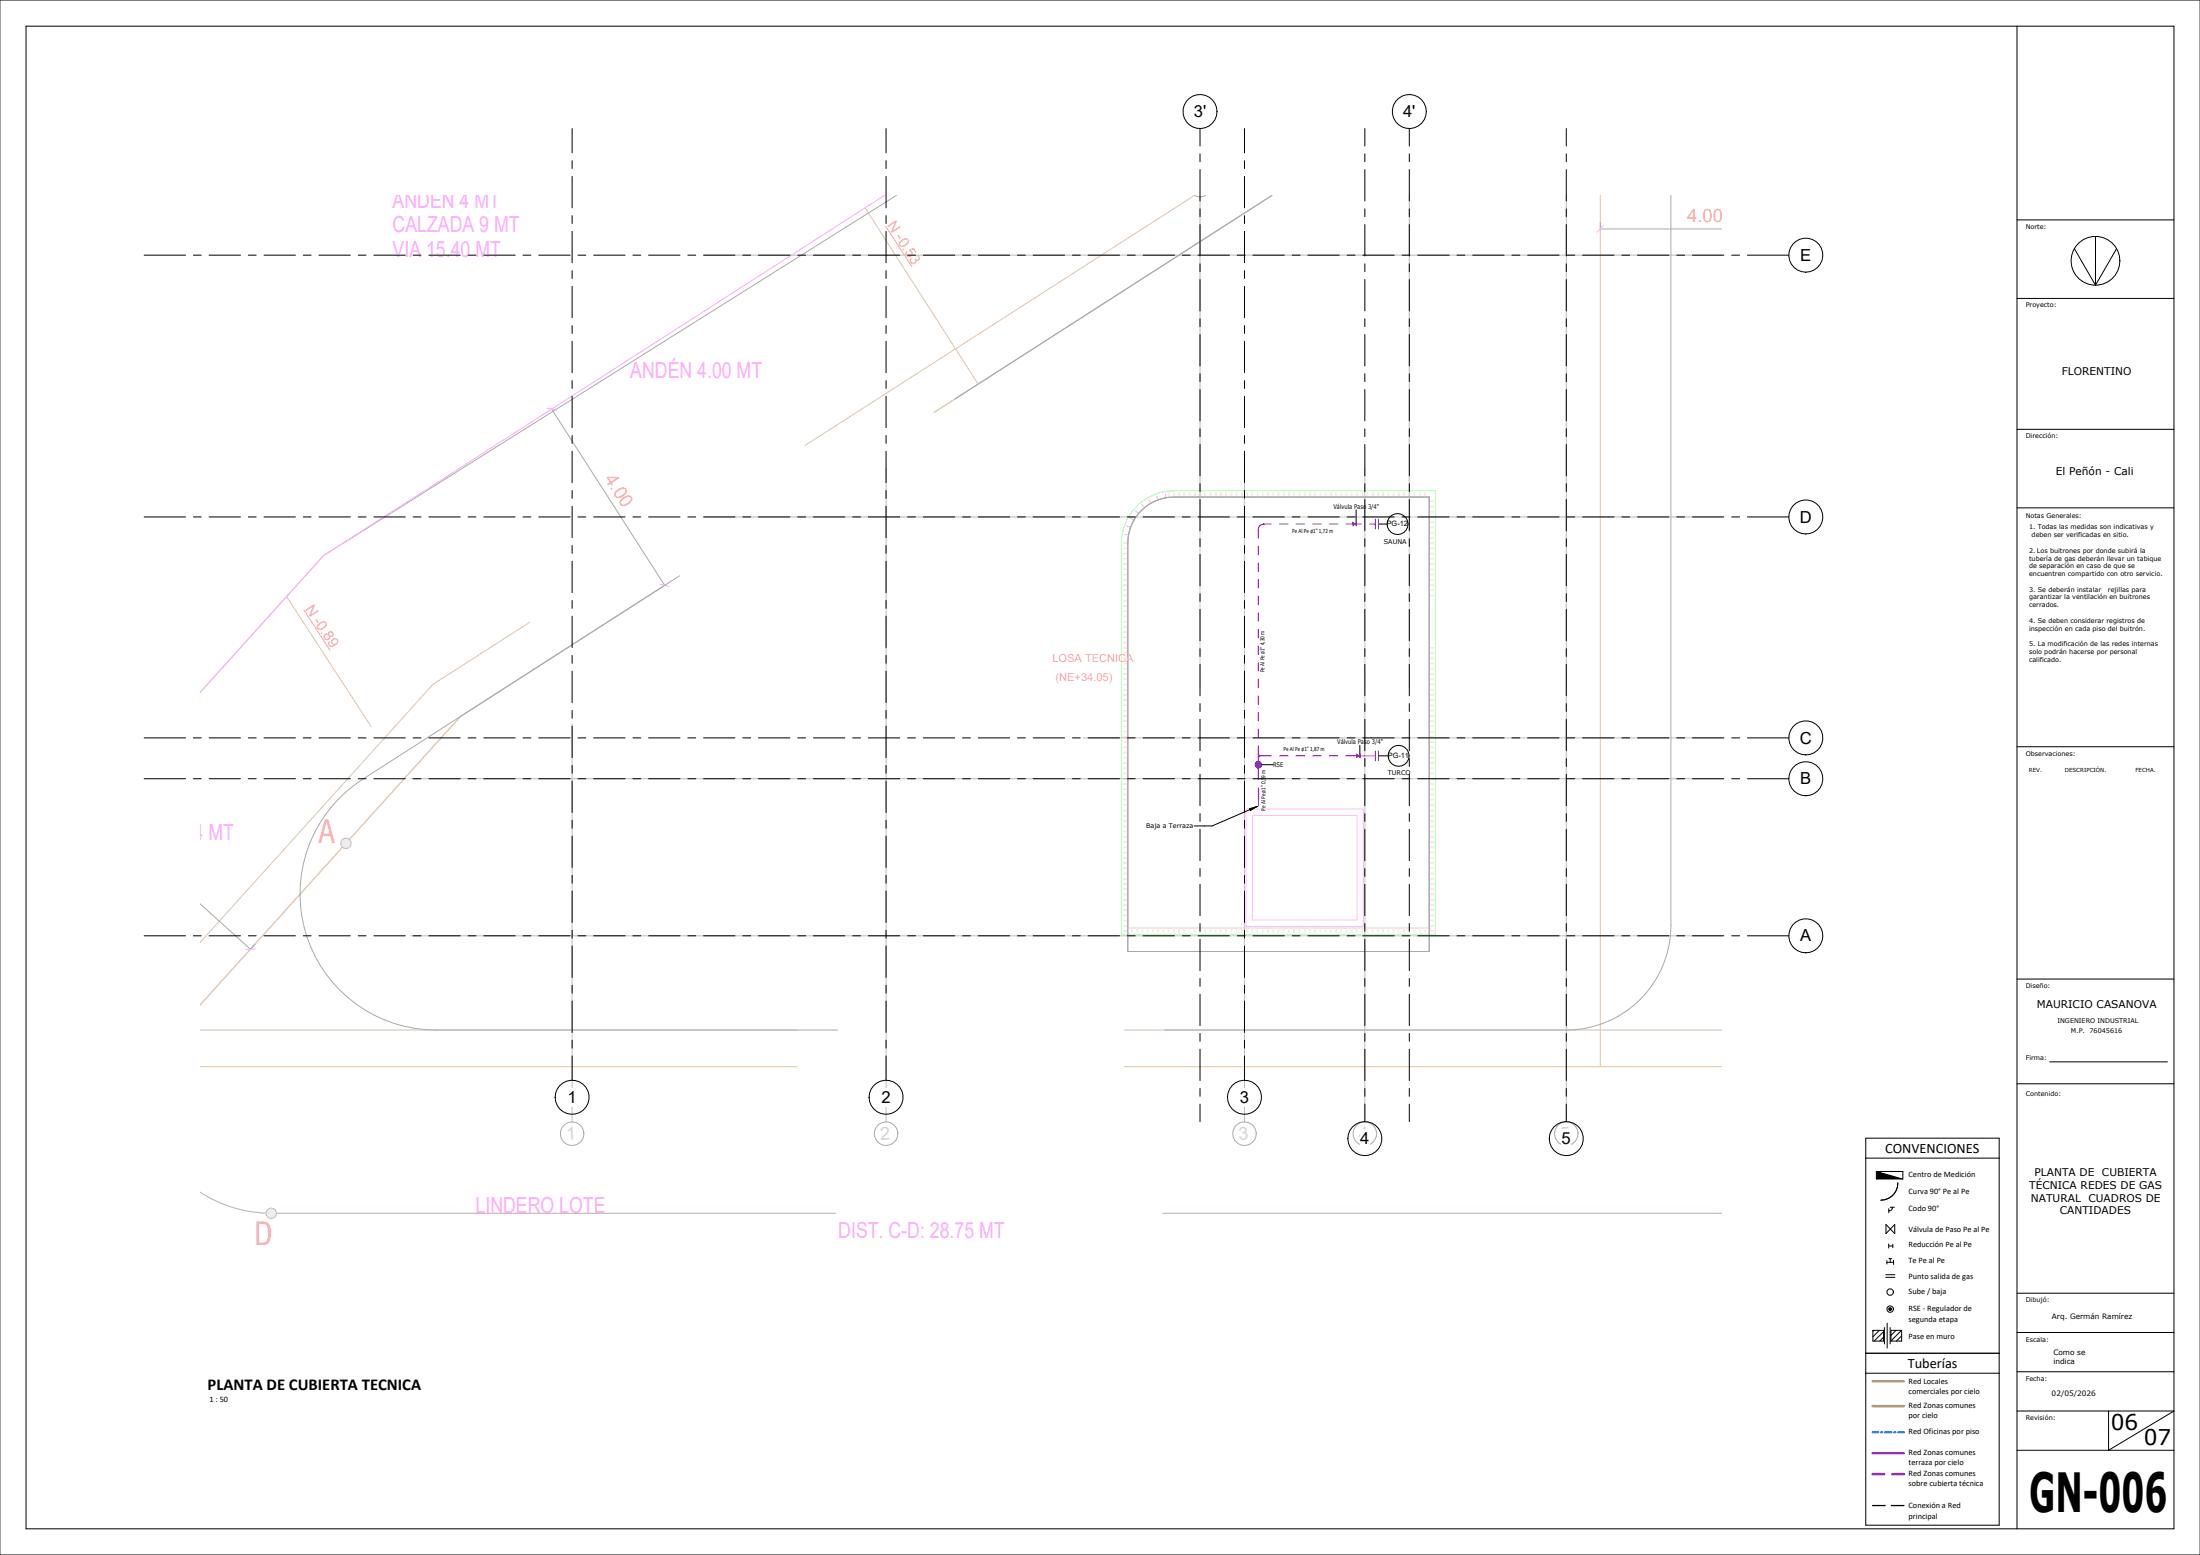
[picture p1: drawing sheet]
<svg xmlns="http://www.w3.org/2000/svg" width="841mm" height="594mm" viewBox="0 0 841 594" stroke-linecap="round" stroke-linejoin="round" font-family="sans-serif">
<path d="M717.3 447.6l10 2.8h-10z" fill="#000"/>
<path d="M715.9 508.2v4.1h4.1v-4.1zM722.9 508.2v4.1h4v-4.1z" fill="#fff"/>
<circle cx="722.5" cy="500.1" r=".75" fill="#000"/>
<g fill="none" stroke="#000" stroke-width=".38">
<path d="M713.2 434.8h51v147.9h-51zM713.2 442.4h51M717.3 447.6l10 2.8h-10zM717.3 447.6h10.1v2.9M725.5 451.9a6.5 6.5 0 0 1-6.5 6.6M721 467.8l3.3 3.5v-3.5l-3.3 3.5zM722 475.2v1.6M722 476h1.6M722 461.7v1.6M722.6 461.2h1.6M723.4 461.2a1.08 1.08 0 0 1-1.4 1.3M723.6 475.4v1.3"/>
<path d="M720.9 487h3.5M720.9 488h3.5M721.3 482.3h2.5M721.3 481.6v1.3M722.1 480.8h1M722.6 480.8v1.5M723.8 481.5v1.6M713.2 517h51M715.9 508.2h4.1v4.1h-4.1zM716.3 508.2l-.4 .4M718.4 508.2l-2.5 2.5M720 508.7l-3.6 3.6"/>
<path d="M720 510.9l-1.4 1.4M720.3 507.2v6.2M721.4 505.5v9.5M722.5 507.2v6.2M722.9 508.2h4v4.1h-4zM724.8 508.2l-1.9 2M726.9 508.2l-4 4.1M726.9 510.3l-2 2M713.2 524.6h51"/>
<circle cx="722.5" cy="493.6" r="1.25"/>
<circle cx="722.5" cy="500.1" r="1.25"/>
</g>
<path d="M715.8 575.2h4.8M723 575.2h4.8" fill="none" stroke="#000" stroke-width=".5"/>
<path d="M715.8 527.7h12" fill="none" stroke="#fcd003" stroke-width=".9"/>
<path d="M715.8 537.2h12" fill="none" stroke="#ff8600" stroke-width=".9"/>
<path d="M715.8 547.2h2.2M719 547.2h.6M720.6 547.2h2.5M724.1 547.2h.5M725.6 547.2h2.2" fill="none" stroke="#0078f0" stroke-width=".8"/>
<path d="M715.8 555.2h12" fill="none" stroke="#e6009b" stroke-width=".9"/>
<path d="M715.8 563.2h4.4M723.4 563.2h4.4" fill="none" stroke="#a020ff" stroke-width="1"/>
<path d="M436.3 195a17.6 17.6 0 0 0-5.2 12.5v156h115.2v-173.6h-97.6a17.6 17.6 0 0 0-12.4 5.1zM479.8 292.2a1.22 1.22 0 0 1 2.4 0 1.22 1.22 0 0 1-2.4 0zM480.5 292.9l.2 .1zM480.1 292.2l.1 .3zM481.9 291.9v.4zM480.2 291.8l-.1 .1zM481.4 291.3l.3 .2z" fill="#fff"/>
<g fill="#e2e2ff">
<circle cx="132.2" cy="322.2" r="2"/>
<circle cx="103.7" cy="463.5" r="2"/>
</g>
<g fill="#a020ff">
<path d="M481 291.6l.5 .7-.5 .2a.46 .46 0 0 0 .4-.4 .46 .46 0 0 0-.4-.5z"/>
<path d="M480.7 291.7h.3a.47 .47 0 0 0-.3 .5 .47 .47 0 0 0 .3 .4l-.4-.3z"/>
<path d="M481 291.5a.66 .66 0 0 1 .5 .6 .66 .66 0 0 1-.5 .7l.4-.2 .2-.7z"/>
<path d="M480.7 291.6l.3-.1-.4 .8 .4 .5-.6-.5z"/>
<path d="M480.6 291.4l.4-.1-.5 .6-.1 .4 .6 .7a.82 .82 0 0 1-.7-.6 .82 .82 0 0 1 .3-1z"/>
<path d="M481 291.3a.89 .89 0 0 1 .9 .8 .89 .89 0 0 1-.9 .9 .88 .88 0 0 0 .9-.9 .88 .88 0 0 0-.9-.8z"/>
<path d="M480.4 291.6l.6-.3a.9 .9 0 0 0-.8 .8 .9 .9 0 0 0 .8 .9 .88 .88 0 0 1-.8-.5 .88 .88 0 0 1 .2-.9z"/>
<path d="M481 291a1.12 1.12 0 0 1 1.2 1.1 1.12 1.12 0 0 1-1.2 1.1 1 1 0 0 0 1-1 1 1 0 0 0-1-1z"/>
<path d="M480.1 291.4a1.18 1.18 0 0 0-.1 1.3 1.18 1.18 0 0 0 1 .6v-.2a.94 .94 0 0 1-.9-1 .94 .94 0 0 1 .9-.9v-.2z"/>
<path d="M481 290.9l.2 .1z"/>
<path d="M480.9 290.9l.1 .1z"/>
<path d="M480.8 290.9h.2z"/>
<path d="M481 293.3l.2 .1z"/>
<path d="M480.9 293.3l.1 .1z"/>
<path d="M480.8 291.8h.4l.2 .3-.1 .4h-.5z"/>
<path d="M481.6 291.9v.5l-.6 .6a.78 .78 0 0 0 .8-1.1zM481 291.3l.8 .6z"/>
<path d="M481 293.1l.5-.2zM481.9 291.9l-.1 .7-.6 .4 .6-.3zM481.7 291.5l.1 .2zM481.3 291.3l.2 .1zM481.2 291.2l.3 .2zM481.5 291.4l.4 .7z"/>
<path d="M480.6 292.9l.2 .1zM480.7 293h.2zM480.6 291.4l.4-.2zM480.3 291.6l-.1 .9 .1-.8 .4-.4zM480.2 292.6l.1 .2zM480.2 292.3l.4 .6z"/>
<path d="M481 293.3l.5-.1zM481.6 293.2l.3-.3zM482.1 292.5l-.1 .4zM482.2 292.1v.2zM482 291.6l.2 .2zM481.5 291.1l.5 .3zM481.2 291l.2 .1z"/>
<path d="M480.7 293.2l.2 .1zM480.1 292.9l.4 .3zM479.9 292.5l.1 .2zM479.9 292v.3zM480.1 291.4l-.2 .4zM480.2 291.3l.3-.2zM480.6 291h.4z"/>
<path d="M480.9 292.5h.3zM480.7 292.2l.1 .3zM481.4 292.2l-.1 .3zM480.8 291.9l-.1 .2zM481.3 291.8l.1 .3zM480.9 291.8h.3z"/>
</g>
<g fill="none" stroke="#bfb" stroke-width=".38">
<path d="M433.3 199.2l-.6 1.2M434.5 197.2l-.9 1.2M437.9 193.6l-3 3.1M439.7 192.4l-1.2 .8M441.6 191.4l-1.2 .6M443.7 190.7l-1.3 .4M445.9 190.1l-1.4 .3M448.7 189.9l-2.1 .1M431.3 205.3l-.2 2.2M431.7 203.2l-.3 1.5M432.3 201.2l-.4 1.2M431.1 356.9h115.2"/>
<path d="M431.1 354.5h115.2"/>
</g>
<path d="M476.3 309.1h44.8v44.8h-44.8zM478.7 311.5h40v40h-40z" fill="none" stroke="#fbf" stroke-width=".38"/>
<g fill="none" stroke="#ffe7e7" stroke-width=".38">
<path d="M432.6 354.5h.2v1.6h-.2zM434.6 354.5h.2v1.6h-.2zM436.6 354.5h.2v1.6h-.2zM438.6 354.5h.2v1.6h-.2zM440.6 354.5h.2v1.6h-.2zM442.6 354.5h.2v1.6h-.2zM444.6 354.5h.2v1.6h-.2zM446.6 354.5h.2v1.6h-.2zM448.6 354.5h.2v1.6h-.2zM450.6 354.5h.2v1.6h-.2zM452.6 354.5h.2v1.6h-.2zM454.6 354.5h.2v1.6h-.2z"/>
<path d="M456.6 354.5h.2v1.6h-.2zM458.6 354.5h.2v1.6h-.2zM460.6 354.5h.2v1.6h-.2zM462.6 354.5h.2v1.6h-.2zM464.6 354.5h.2v1.6h-.2zM466.6 354.5h.2v1.6h-.2zM468.6 354.5h.2v1.6h-.2zM470.6 354.5h.2v1.6h-.2zM472.6 354.5h.2v1.6h-.2zM474.6 354.5h.2v1.6h-.2zM476.6 354.5h.2v1.6h-.2zM478.6 354.5h.2v1.6h-.2z"/>
<path d="M480.6 354.5h.2v1.6h-.2zM482.6 354.5h.2v1.6h-.2zM484.6 354.5h.2v1.6h-.2zM486.6 354.5h.2v1.6h-.2zM488.6 354.5h.2v1.6h-.2zM490.6 354.5h.2v1.6h-.2zM492.6 354.5h.2v1.6h-.2zM494.6 354.5h.2v1.6h-.2zM496.6 354.5h.2v1.6h-.2zM498.6 354.5h.2v1.6h-.2zM500.6 354.5h.2v1.6h-.2zM502.6 354.5h.2v1.6h-.2z"/>
<path d="M504.6 354.5h.2v1.6h-.2zM506.6 354.5h.2v1.6h-.2zM508.6 354.5h.2v1.6h-.2zM510.6 354.5h.2v1.6h-.2zM512.6 354.5h.2v1.6h-.2zM514.6 354.5h.2v1.6h-.2zM516.6 354.5h.2v1.6h-.2zM518.6 354.5h.2v1.6h-.2zM520.6 354.5h.2v1.6h-.2zM522.6 354.5h.2v1.6h-.2zM524.6 354.5h.2v1.6h-.2zM526.6 354.5h.2v1.6h-.2z"/>
<path d="M528.6 354.5h.2v1.6h-.2zM530.6 354.5h.2v1.6h-.2zM532.6 354.5h.2v1.6h-.2zM534.6 354.5h.2v1.6h-.2zM536.6 354.5h.2v1.6h-.2zM538.6 354.5h.2v1.6h-.2zM540.6 354.5h.2v1.6h-.2zM542.6 354.5h.2v1.6h-.2zM544.6 354.5h.2v1.6h-.2z"/>
</g>
<path d="M434.3 197.5h112M458.7 189.9v72.9M475.7 189.9v173.6M521.7 189.9v173.6M538.7 189.9v72.9M431.1 297.5h115.2M431.1 281.9h115.2M431.1 357.5h115.2" fill="none" stroke="#cfc4c4" stroke-width=".38"/>
<g fill="none" stroke="#afa" stroke-width=".38">
<path d="M433.6 198.4l-.3 .8M434.9 196.7l-.4 .5M438.5 193.2l-.6 .4M440.4 192l-.7 .4M442.4 191.1l-.8 .3M444.5 190.4l-.8 .3M446.6 190l-.7 .1M448.7 189.9h97.6v164.6M431.1 207.5v147M431.4 204.7l-.1 .6M431.9 202.4l-.2 .8M432.7 200.4l-.4 .8"/>
<path d="M431.1 356.9h-2.4v-149.4a20 20 0 0 1 20-20h100v169.4h-2.4"/>
</g>
<g fill="none" stroke="#faf" stroke-width=".38">
<path d="M338.1 74.7l-214.4 137.5-47.2 52.4M613 86.2l-2.5 2.5M209.1 155.9l3.5 .8M432.1 197.9l1.4 .8M434 195.2l1.2 1M436.4 192.8l1 1.2M439.1 190.9l.8 1.4M442.2 189.5l.5 1.5M445.4 188.6l.3 1.6M429.8 204.2l1.6 .2M430.7 200.9l1.5 .6M252.4 223.3l3.4 .7"/>
<path d="M97.5 362.6l-3.6 .1"/>
</g>
<path d="M486.2 74.7l-129.1 82.8M251.9 225.1l-76 48.7-42.3 46.9M130.9 323.7l-54.4 60.3M76.5 455.4a49 49 0 0 0 25.2 8M105.7 463.5h213.8M444.5 463.5h213.7" fill="none" stroke="#c3aaaa" stroke-width=".38"/>
<path d="M330.7 79.4l43.2 67.3M456.6 74.7l-148.9 95.5M486.2 74.7l-129.1 82.8M611.7 74.7v332.8M109.6 227.9l32.3 49.7M202.5 237.7l-37 23.8-89 98.6M251.9 225.1l-76 48.7-42.3 46.9M130.9 323.7l-54.4 60.3M76.5 393.5h228.3M429.9 393.5h228.3M76.5 407.5h228.3M429.9 407.5h228.3" fill="none" stroke="#e1c5aa" stroke-width=".38"/>
<g fill="none" stroke="#aaa" stroke-width=".38">
<path d="M342.6 74.7l-218.9 137.5-47.2 52.4M456.7 74.7a4.3 4.3 0 0 0 4.1 0M486.2 74.7l-121.2 77.7M638.7 74.7v278.8a40 40 0 0 1-40 40h-153.5M611.7 85v2.6M611.7 87.5h46.5M210.4 156.6l-1.6 1M210.9 156.3l43.2 67.3M436.3 195a17.6 17.6 0 0 1 12.4-5.1h97.6v173.6h-115.2v-156a17.6 17.6 0 0 1 5.2-12.5zM259.8 220l-121.2 77.7a52 52 0 0 0-21.8 58.4 52 52 0 0 0 49.9 37.4h153.5M253.7 223.9l-1.7 1.1M76.5 345.3l19.2 17.3"/>
<path d="M97.4 360.8l-1.3 1.5"/>
<circle cx="218.7" cy="433.1" r="4.5"/>
<circle cx="338.7" cy="433.1" r="4.5"/>
<circle cx="475.7" cy="433.1" r="4.5"/>
<circle cx="521.7" cy="433.1" r="4.5"/>
<circle cx="598.7" cy="433.1" r="4.5"/>
</g>
<g fill="none" stroke="#aaf" stroke-width=".38">
<circle cx="132.2" cy="322.2" r="2"/>
<circle cx="103.7" cy="463.5" r="2"/>
</g>
<g fill="none" stroke="#ffe2e2" stroke-width=".38">
<path d="M446.6 188.3h.2v1.6h-.2zM448.6 188.3h.2v1.6h-.2zM450.6 188.3h.2v1.6h-.2zM452.6 188.3h.2v1.6h-.2zM454.6 188.3h.2v1.6h-.2zM456.6 188.3h.2v1.6h-.2zM458.6 188.3h.2v1.6h-.2zM460.6 188.3h.2v1.6h-.2zM462.6 188.3h.2v1.6h-.2zM464.6 188.3h.2v1.6h-.2zM466.6 188.3h.2v1.6h-.2zM468.6 188.3h.2v1.6h-.2z"/>
<path d="M470.6 188.3h.2v1.6h-.2zM472.6 188.3h.2v1.6h-.2zM474.6 188.3h.2v1.6h-.2zM476.6 188.3h.2v1.6h-.2zM478.6 188.3h.2v1.6h-.2zM480.6 188.3h.2v1.6h-.2zM482.6 188.3h.2v1.6h-.2zM484.6 188.3h.2v1.6h-.2zM486.6 188.3h.2v1.6h-.2zM488.6 188.3h.2v1.6h-.2zM490.6 188.3h.2v1.6h-.2zM492.6 188.3h.2v1.6h-.2z"/>
<path d="M494.6 188.3h.2v1.6h-.2zM496.6 188.3h.2v1.6h-.2zM498.6 188.3h.2v1.6h-.2zM500.6 188.3h.2v1.6h-.2zM502.6 188.3h.2v1.6h-.2zM504.6 188.3h.2v1.6h-.2zM506.6 188.3h.2v1.6h-.2zM508.6 188.3h.2v1.6h-.2zM510.6 188.3h.2v1.6h-.2zM512.6 188.3h.2v1.6h-.2zM514.6 188.3h.2v1.6h-.2zM516.6 188.3h.2v1.6h-.2z"/>
<path d="M518.6 188.3h.2v1.6h-.2zM520.6 188.3h.2v1.6h-.2zM522.6 188.3h.2v1.6h-.2zM524.6 188.3h.2v1.6h-.2zM526.6 188.3h.2v1.6h-.2zM528.6 188.3h.2v1.6h-.2zM530.6 188.3h.2v1.6h-.2zM532.6 188.3h.2v1.6h-.2zM534.6 188.3h.2v1.6h-.2zM536.6 188.3h.2v1.6h-.2zM538.6 188.3h.2v1.6h-.2zM540.6 188.3h.2v1.6h-.2z"/>
<path d="M542.6 188.3h.2v1.6h-.2zM544.6 188.3h.2v1.6h-.2zM546.3 191.4h1.6v.2h-1.6zM546.3 193.4h1.6v.2h-1.6zM546.3 195.4h1.6v.2h-1.6zM546.3 197.4h1.6v.2h-1.6zM546.3 199.4h1.6v.2h-1.6zM429.5 207.4h1.6v.2h-1.6zM429.5 209.4h1.6v.2h-1.6zM429.5 211.4h1.6v.2h-1.6zM429.5 213.4h1.6v.2h-1.6zM429.5 215.4h1.6v.2h-1.6z"/>
<path d="M429.5 217.4h1.6v.2h-1.6zM429.5 219.4h1.6v.2h-1.6zM546.3 207.4h1.6v.2h-1.6zM546.3 209.4h1.6v.2h-1.6zM546.3 211.4h1.6v.2h-1.6zM546.3 213.4h1.6v.2h-1.6zM546.3 215.4h1.6v.2h-1.6zM546.3 217.4h1.6v.2h-1.6zM546.3 219.4h1.6v.2h-1.6zM546.3 201.4h1.6v.2h-1.6zM546.3 203.4h1.6v.2h-1.6zM546.3 205.4h1.6v.2h-1.6z"/>
<path d="M429.5 227.4h1.6v.2h-1.6zM429.5 229.4h1.6v.2h-1.6zM429.5 231.4h1.6v.2h-1.6zM429.5 233.4h1.6v.2h-1.6zM429.5 235.4h1.6v.2h-1.6zM429.5 237.4h1.6v.2h-1.6zM429.5 239.4h1.6v.2h-1.6zM429.5 221.4h1.6v.2h-1.6zM429.5 223.4h1.6v.2h-1.6zM429.5 225.4h1.6v.2h-1.6zM546.3 221.4h1.6v.2h-1.6zM546.3 223.4h1.6v.2h-1.6z"/>
<path d="M546.3 225.4h1.6v.2h-1.6zM546.3 227.4h1.6v.2h-1.6zM429.5 247.4h1.6v.2h-1.6zM429.5 249.4h1.6v.2h-1.6zM429.5 251.4h1.6v.2h-1.6zM429.5 253.4h1.6v.2h-1.6zM429.5 255.4h1.6v.2h-1.6zM429.5 257.4h1.6v.2h-1.6zM429.5 259.4h1.6v.2h-1.6zM429.5 241.4h1.6v.2h-1.6zM429.5 243.4h1.6v.2h-1.6zM429.5 245.4h1.6v.2h-1.6z"/>
<path d="M546.3 247.4h1.6v.2h-1.6zM546.3 249.4h1.6v.2h-1.6zM546.3 251.4h1.6v.2h-1.6zM546.3 253.4h1.6v.2h-1.6zM546.3 255.4h1.6v.2h-1.6zM546.3 257.4h1.6v.2h-1.6zM546.3 259.4h1.6v.2h-1.6zM429.5 267.4h1.6v.2h-1.6zM429.5 269.4h1.6v.2h-1.6zM429.5 271.4h1.6v.2h-1.6zM429.5 273.4h1.6v.2h-1.6zM429.5 275.4h1.6v.2h-1.6z"/>
<path d="M429.5 277.4h1.6v.2h-1.6zM429.5 279.4h1.6v.2h-1.6zM429.5 261.4h1.6v.2h-1.6zM429.5 263.4h1.6v.2h-1.6zM429.5 265.4h1.6v.2h-1.6zM546.3 267.4h1.6v.2h-1.6zM546.3 269.4h1.6v.2h-1.6zM546.3 271.4h1.6v.2h-1.6zM546.3 273.4h1.6v.2h-1.6zM546.3 275.4h1.6v.2h-1.6zM546.3 277.4h1.6v.2h-1.6zM546.3 279.4h1.6v.2h-1.6z"/>
<path d="M546.3 261.4h1.6v.2h-1.6zM546.3 263.4h1.6v.2h-1.6zM546.3 265.4h1.6v.2h-1.6zM429.5 287.4h1.6v.2h-1.6zM429.5 289.4h1.6v.2h-1.6zM429.5 291.4h1.6v.2h-1.6zM429.5 293.4h1.6v.2h-1.6zM429.5 295.4h1.6v.2h-1.6zM429.5 297.4h1.6v.2h-1.6zM429.5 299.4h1.6v.2h-1.6zM429.5 281.4h1.6v.2h-1.6zM429.5 283.4h1.6v.2h-1.6z"/>
<path d="M429.5 285.4h1.6v.2h-1.6zM546.3 281.4h1.6v.2h-1.6zM546.3 283.4h1.6v.2h-1.6zM546.3 285.4h1.6v.2h-1.6zM546.3 287.4h1.6v.2h-1.6zM546.3 289.4h1.6v.2h-1.6zM546.3 291.4h1.6v.2h-1.6zM546.3 293.4h1.6v.2h-1.6zM546.3 295.4h1.6v.2h-1.6zM546.3 297.4h1.6v.2h-1.6zM546.3 299.4h1.6v.2h-1.6zM429.5 309.6h1.6v.2h-1.6z"/>
<path d="M429.5 311.6h1.6v.2h-1.6zM429.5 313.6h1.6v.2h-1.6zM429.5 315.6h1.6v.2h-1.6zM429.5 317.6h1.6v.2h-1.6zM429.5 319.6h1.6v.2h-1.6zM429.5 301.4h1.6v.2h-1.6zM429.5 303.4h1.6v.2h-1.6zM429.5 305.4h1.6v.2h-1.6zM429.5 307.4h1.6v.2h-1.6zM546.3 301.4h1.6v.2h-1.6zM546.3 303.4h1.6v.2h-1.6zM546.3 305.4h1.6v.2h-1.6z"/>
<path d="M546.3 307.4h1.6v.2h-1.6zM546.3 309.6h1.6v.2h-1.6zM546.3 311.6h1.6v.2h-1.6zM546.3 313.6h1.6v.2h-1.6zM546.3 315.6h1.6v.2h-1.6zM546.3 317.6h1.6v.2h-1.6zM546.3 319.6h1.6v.2h-1.6zM429.5 329.6h1.6v.2h-1.6zM429.5 331.6h1.6v.2h-1.6zM429.5 333.6h1.6v.2h-1.6zM429.5 335.6h1.6v.2h-1.6zM429.5 337.6h1.6v.2h-1.6z"/>
<path d="M429.5 339.6h1.6v.2h-1.6zM429.5 321.6h1.6v.2h-1.6zM429.5 323.6h1.6v.2h-1.6zM429.5 325.6h1.6v.2h-1.6zM429.5 327.6h1.6v.2h-1.6zM546.3 321.6h1.6v.2h-1.6zM546.3 323.6h1.6v.2h-1.6zM546.3 325.6h1.6v.2h-1.6zM546.3 327.6h1.6v.2h-1.6zM546.3 329.6h1.6v.2h-1.6zM546.3 331.6h1.6v.2h-1.6zM546.3 333.6h1.6v.2h-1.6z"/>
<path d="M546.3 335.6h1.6v.2h-1.6zM546.3 337.6h1.6v.2h-1.6zM546.3 339.6h1.6v.2h-1.6zM429.5 341.6h1.6v.2h-1.6zM429.5 343.6h1.6v.2h-1.6zM429.5 345.6h1.6v.2h-1.6zM429.5 347.6h1.6v.2h-1.6zM429.5 349.6h1.6v.2h-1.6zM429.5 351.6h1.6v.2h-1.6zM429.5 353.6h1.6v.2h-1.6zM429.5 355.6h1.6v.2h-1.6zM546.3 341.6h1.6v.2h-1.6z"/>
<path d="M546.3 343.6h1.6v.2h-1.6zM546.3 345.6h1.6v.2h-1.6zM546.3 347.6h1.6v.2h-1.6zM546.3 349.6h1.6v.2h-1.6zM546.3 351.6h1.6v.2h-1.6zM546.3 353.6h1.6v.2h-1.6zM546.3 355.6h1.6v.2h-1.6zM546.6 354.5h.2v1.6h-.2zM548.6 354.5h.2v1.6h-.2z"/>
</g>
<g fill="none" stroke="#c3b6b6" stroke-width=".38">
<path d="M458.7 75.2v114.7M538.7 74.7v115.2M598.7 74.7v353.9M269.2 97.5h389M338.7 178.8v249.8M475.7 178.8v11.1M521.7 178.8v11.1M269.2 197.5h165.1M546.3 197.5h111.9M218.7 276.6v152M157.1 297.5h274M414.1 281.9h17"/>
<path d="M546.3 297.5h111.9M546.3 281.9h111.9M157.1 357.5h274M546.3 357.5h111.9M475.7 363.5v65.1M521.7 363.5v65.1"/>
</g>
<g fill="none" stroke="#a020ff" stroke-width=".38">
<path d="M517.2 199.5l1.3 1.4v-1.4l-1.3 1.4zM525.8 198.3v3.8M526.9 198.3v3.8M483 200.2a2 2 0 0 0-2 2M479.9 292l-.1 .1M479.9 292.3v.2zM479.9 291.9v.1M479.9 292.1l.2 .1M480 292.2h.1M480 292.1h-.1M480 292.1v.1M480 291.6v.1"/>
<path d="M480 292.1h.1M480 292.8h.1M480.3 291.2l-.1 .2M480.4 293.1l.2 .2M480.5 291.2h.1M480.5 293.1h.1M480.5 293h.1M480.5 293v.1M480.5 291.2v.1M480.5 291.3h.1M480.5 293.2h.2M480.6 293.1h-.1"/>
<path d="M480.6 291.2h.1M480.6 291.2h-.1M480.6 293h.1M480.6 293l-.1 .1M480.6 291l-.2 .1M480.7 292.2h.1M480.7 292.1v.1M480.7 291.1h-.2M480.8 289.2h.5M480.8 290.9v.1M480.8 288.3h.4M481 290.8h.1"/>
<path d="M481 293.4h.1M481 290.9a1.2 1.2 0 0 1 1.2 1.2 1.2 1.2 0 0 1-1.2 1.2M481 290.9a1.2 1.2 0 0 0-1.2 1.2 1.2 1.2 0 0 0 1.2 1.2M481 290.9v.1M481 291h.2M481 291h.1M481 288.3v2.7M481 288.8h.6M481 291.2a.9 .9 0 0 1 .9 .9 .9 .9 0 0 1-.9 .9M481 291.2a.9 .9 0 0 0-.9 .9 .9 .9 0 0 0 .9 .9M481 291.2h.1M481 293.3v.3"/>
<path d="M481 293.3l-.2 .1M481.1 293h-.1M481.1 293.3h-.1M481.2 293.3h-.2M481.2 293.6h-.3M481.2 293.4h-.2M481.2 290.9h-.2M481.3 293.3v.1M481.4 292.1v.1M481.4 292.1h.1M481.4 292.1l-.2-.3-.5 .3M481.4 292.2l-.5 .3-.2-.3"/>
<path d="M481.4 292.1l-.4-.4-.4 .4M481.4 292.1l-.4 .4-.4-.4M481.5 291.2v.1M481.5 293v.1M481.5 291.2h.1M481.6 291.2h.1M481.5 291.2l.1 .1M481.5 291.1h.2M481.6 293h.1M481.6 288.6v.4M481.6 293v.1M481.6 291.2v.1"/>
<path d="M481.6 293.1h.1M481.6 291.3h.1M481.6 291.2h-.1M481.6 293.2h-.2M481.6 293h-.1M481.6 293.1h-.1M481.6 291.2l-.1 .1M481.6 293.2l-.2 .1M481.9 293h-.1M482 291.5h.1M482 292.8l-.1 .1M482 292.8l-.1 .2"/>
<path d="M482 292.1l.2 .1M482 292.1l.1 .1M482.1 292.1h.1M482.1 292.1h-.1M482.1 292.1v.1M482.1 292.6v.1M482.1 292.2h.1M482.2 292.3v.1M482.2 292v-.3v.4M482.2 292.2v.1M518.6 288.1l1.3 1.3v-1.3l-1.3 1.3zM519.6 288.8h6"/>
<path d="M525.8 286.8v3.9M526.9 286.8v3.9M481.1 305.3v2.6"/>
<circle cx="481" cy="292.1" r=".51"/>
</g>
<g fill="none" stroke="#a020ff" stroke-width=".5">
<path d="M481 202.2v3.4M481 208.7v3.2M481 215.1v3.2M483 200.2h3M489.2 200.2h3.1M495.5 200.2h3.2M501.9 200.2h3.1M508.2 200.2h3.2M514.6 200.2h2.9M518.2 200.2h2.1M523.5 200.2h2.1M481 221.4v3.2"/>
<path d="M481 227.8v3.2M481 234.1v3.2M481 240.5v3.2M481 246.8v3.2M481 253.2v3.2M481 259.5v3.2M481 265.9v3.2M481 272.2v3.2M481 278.6v3.2M481 284.9v3.4M481 293.6l.1 4.3M481.6 288.8h4.4"/>
<path d="M489.1 288.8h3.2M495.5 288.8h3.2M501.8 288.8h3.2M508.2 288.8h3.2M514.5 288.8h4.4M481.1 301v4.3"/>
</g>
<path d="M338.5 86.3l10.1 15.5M116 232.8l10.1 15.6" fill="none" stroke="#faa" stroke-width=".41"/>
<circle cx="690.3" cy="357.5" r="6.5" fill="none" stroke="#000" stroke-width=".38"/>
<path d="M688.1 354h4.3v7h-4.3z" fill="#fff"/>
<g fill="none" stroke="#000" stroke-width=".38">
<path d="M55.1 357.5h15.8M73.9 357.5h3M79.9 357.5h12M94.9 357.5h3M100.9 357.5h12M115.9 357.5h3M121.9 357.5h12M136.9 357.5h3M142.9 357.5h12M157.9 357.5h3M163.9 357.5h12M178.9 357.5h3"/>
<path d="M184.9 357.5h12M199.9 357.5h3M205.9 357.5h12M220.9 357.5h3M226.9 357.5h12M241.9 357.5h3M247.9 357.5h12M262.9 357.5h3M268.9 357.5h12M283.9 357.5h3M289.9 357.5h12M304.9 357.5h3"/>
<path d="M311 357.5h12M326 357.5h3M332 357.5h12M347 357.5h3M353 357.5h12M368 357.5h3M374 357.5h12M389 357.5h3M395 357.5h12M410 357.5h3M416 357.5h12M431 357.5h3"/>
<path d="M437 357.5h12M452 357.5h3M458 357.5h12M473 357.5h3M479 357.5h12M494 357.5h3M500 357.5h12M515 357.5h3M521 357.5h12M536 357.5h3M542 357.5h12M557 357.5h3"/>
<path d="M563 357.5h12M578 357.5h3M584 357.5h12M599 357.5h3M605 357.5h12M620 357.5h3M626 357.5h12M641 357.5h3M647 357.5h12M662 357.5h3M668 357.5h15.8"/>
<circle cx="690.3" cy="297.5" r="6.5"/>
</g>
<path d="M688.1 294h4.3v7h-4.3z" fill="#fff"/>
<g fill="none" stroke="#000" stroke-width=".38">
<path d="M55.1 297.5h15.8M73.9 297.5h3M79.9 297.5h12M94.9 297.5h3M100.9 297.5h12M115.9 297.5h3M121.9 297.5h12M136.9 297.5h3M142.9 297.5h12M157.9 297.5h3M163.9 297.5h12M178.9 297.5h3"/>
<path d="M184.9 297.5h12M199.9 297.5h3M205.9 297.5h12M220.9 297.5h3M226.9 297.5h12M241.9 297.5h3M247.9 297.5h12M262.9 297.5h3M268.9 297.5h12M283.9 297.5h3M289.9 297.5h12M304.9 297.5h3"/>
<path d="M311 297.5h12M326 297.5h3M332 297.5h12M347 297.5h3M353 297.5h12M368 297.5h3M374 297.5h12M389 297.5h3M395 297.5h12M410 297.5h3M416 297.5h12M431 297.5h3"/>
<path d="M437 297.5h12M452 297.5h3M458 297.5h12M473 297.5h3M479 297.5h12M494 297.5h3M500 297.5h12M515 297.5h3M521 297.5h12M536 297.5h3M542 297.5h12M557 297.5h3"/>
<path d="M563 297.5h12M578 297.5h3M584 297.5h12M599 297.5h3M605 297.5h12M620 297.5h3M626 297.5h12M641 297.5h3M647 297.5h12M662 297.5h3M668 297.5h15.8"/>
<circle cx="690.3" cy="281.9" r="6.5"/>
</g>
<path d="M688 278.4h4.5v7h-4.5z" fill="#fff"/>
<g fill="none" stroke="#000" stroke-width=".38">
<path d="M55.1 281.9h15.8M73.9 281.9h3M79.9 281.9h12M94.9 281.9h3M100.9 281.9h12M115.9 281.9h3M121.9 281.9h12M136.9 281.9h3M142.9 281.9h12M157.9 281.9h3M163.9 281.9h12M178.9 281.9h3"/>
<path d="M184.9 281.9h12M199.9 281.9h3M205.9 281.9h12M220.9 281.9h3M226.9 281.9h12M241.9 281.9h3M247.9 281.9h12M262.9 281.9h3M268.9 281.9h12M283.9 281.9h3M289.9 281.9h12M304.9 281.9h3"/>
<path d="M311 281.9h12M326 281.9h3M332 281.9h12M347 281.9h3M353 281.9h12M368 281.9h3M374 281.9h12M389 281.9h3M395 281.9h12M410 281.9h3M416 281.9h12M431 281.9h3"/>
<path d="M437 281.9h12M452 281.9h3M458 281.9h12M473 281.9h3M479 281.9h12M494 281.9h3M500 281.9h12M515 281.9h3M521 281.9h12M536 281.9h3M542 281.9h12M557 281.9h3"/>
<path d="M563 281.9h12M578 281.9h3M584 281.9h12M599 281.9h3M605 281.9h12M620 281.9h3M626 281.9h12M641 281.9h3M647 281.9h12M662 281.9h3M668 281.9h15.8"/>
<circle cx="690.3" cy="197.5" r="6.5"/>
</g>
<path d="M688 194h4.5v7h-4.5z" fill="#fff"/>
<g fill="none" stroke="#000" stroke-width=".38">
<path d="M55.1 197.5h15.8M73.9 197.5h3M79.9 197.5h12M94.9 197.5h3M100.9 197.5h12M115.9 197.5h3M121.9 197.5h12M136.9 197.5h3M142.9 197.5h12M157.9 197.5h3M163.9 197.5h12M178.9 197.5h3"/>
<path d="M184.9 197.5h12M199.9 197.5h3M205.9 197.5h12M220.9 197.5h3M226.9 197.5h12M241.9 197.5h3M247.9 197.5h12M262.9 197.5h3M268.9 197.5h12M283.9 197.5h3M289.9 197.5h12M304.9 197.5h3"/>
<path d="M311 197.5h12M326 197.5h3M332 197.5h12M347 197.5h3M353 197.5h12M368 197.5h3M374 197.5h12M389 197.5h3M395 197.5h12M410 197.5h3M416 197.5h12M431 197.5h3"/>
<path d="M437 197.5h12M452 197.5h3M458 197.5h12M473 197.5h3M479 197.5h12M494 197.5h3M500 197.5h12M515 197.5h3M521 197.5h12M536 197.5h3M542 197.5h12M557 197.5h3"/>
<path d="M563 197.5h12M578 197.5h3M584 197.5h12M599 197.5h3M605 197.5h12M620 197.5h3M626 197.5h12M641 197.5h3M647 197.5h12M662 197.5h3M668 197.5h15.8"/>
<circle cx="690.3" cy="97.5" r="6.5"/>
</g>
<path d="M688.1 93.9h4.3v7.1h-4.3z" fill="#fff"/>
<g fill="none" stroke="#000" stroke-width=".38">
<path d="M55.1 97.5h15.8M73.9 97.5h3M79.9 97.5h12M94.9 97.5h3M100.9 97.5h12M115.9 97.5h3M121.9 97.5h12M136.9 97.5h3M142.9 97.5h12M157.9 97.5h3M163.9 97.5h12M178.9 97.5h3"/>
<path d="M184.9 97.5h12M199.9 97.5h3M205.9 97.5h12M220.9 97.5h3M226.9 97.5h12M241.9 97.5h3M247.9 97.5h12M262.9 97.5h3M268.9 97.5h12M283.9 97.5h3M289.9 97.5h12M304.9 97.5h3"/>
<path d="M311 97.5h12M326 97.5h3M332 97.5h12M347 97.5h3M353 97.5h12M368 97.5h3M374 97.5h12M389 97.5h3M395 97.5h12M410 97.5h3M416 97.5h12M431 97.5h3"/>
<path d="M437 97.5h12M452 97.5h3M458 97.5h12M473 97.5h3M479 97.5h12M494 97.5h3M500 97.5h12M515 97.5h3M521 97.5h12M536 97.5h3M542 97.5h12M557 97.5h3"/>
<path d="M563 97.5h12M578 97.5h3M584 97.5h12M599 97.5h3M605 97.5h12M620 97.5h3M626 97.5h12M641 97.5h3M647 97.5h12M662 97.5h3M668 97.5h15.8"/>
<circle cx="218.7" cy="419.2" r="6.5"/>
</g>
<path d="M216.9 415.6h3.5v7.1h-3.5z" fill="#fff"/>
<g fill="none" stroke="#000" stroke-width=".38">
<path d="M218.7 49.1v9.3M218.7 61.4v3M218.7 67.4v12M218.7 82.4v3M218.7 88.4v12M218.7 103.4v3M218.7 109.4v12M218.7 124.4v3M218.7 130.4v12M218.7 145.4v3M218.7 151.4v12M218.7 166.4v3"/>
<path d="M218.7 172.4v12M218.7 187.4v3M218.7 193.4v12M218.7 208.4v3M218.7 214.4v12M218.7 229.4v3M218.7 235.4v12M218.7 250.4v3M218.7 256.4v12M218.7 271.4v3M218.7 277.4v12M218.7 292.4v3"/>
<path d="M218.7 298.4v12M218.7 313.4v3M218.7 319.4v12M218.7 334.4v3M218.7 340.4v12M218.7 355.4v3M218.7 361.4v12M218.7 376.4v3M218.7 382.4v12M218.7 397.4v3M218.7 403.4v9.3"/>
<circle cx="338.7" cy="419.2" r="6.5"/>
</g>
<path d="M336.9 415.6h3.5v7.1h-3.5z" fill="#fff"/>
<g fill="none" stroke="#000" stroke-width=".38">
<path d="M338.7 49.1v9.3M338.7 61.4v3M338.7 67.4v12M338.7 82.4v3M338.7 88.4v12M338.7 103.4v3M338.7 109.4v12M338.7 124.4v3M338.7 130.4v12M338.7 145.4v3M338.7 151.4v12M338.7 166.4v3"/>
<path d="M338.7 172.4v12M338.7 187.4v3M338.7 193.4v12M338.7 208.4v3M338.7 214.4v12M338.7 229.4v3M338.7 235.4v12M338.7 250.4v3M338.7 256.4v12M338.7 271.4v3M338.7 277.4v12M338.7 292.4v3"/>
<path d="M338.7 298.4v12M338.7 313.4v3M338.7 319.4v12M338.7 334.4v3M338.7 340.4v12M338.7 355.4v3M338.7 361.4v12M338.7 376.4v3M338.7 382.4v12M338.7 397.4v3M338.7 403.4v9.3"/>
<circle cx="458.7" cy="42.6" r="6.5"/>
</g>
<path d="M456.3 39.1h4.7v7.1h-4.7z" fill="#fff"/>
<g fill="none" stroke="#000" stroke-width=".38">
<path d="M458.7 49.1v6.7M458.7 58.8v3M458.7 64.8v12M458.7 79.8v3M458.7 85.8v12M458.7 100.8v3M458.7 106.8v12M458.7 121.8v3M458.7 127.8v12M458.7 142.8v3M458.7 148.8v12M458.7 163.8v3"/>
<path d="M458.7 169.8v12M458.7 184.8v3M458.7 190.8v12M458.7 205.8v3M458.7 211.8v12M458.7 226.8v3M458.7 232.8v12M458.7 247.8v3M458.7 253.8v12M458.7 268.8v3M458.7 274.8v12M458.7 289.8v3"/>
<path d="M458.7 295.8v12M458.7 310.8v3M458.7 316.8v12M458.7 331.8v3M458.7 337.8v12M458.7 352.8v3M458.7 358.8v12M458.7 373.8v3M458.7 379.8v12M458.7 394.8v3M458.7 400.8v12M458.7 415.8v3"/>
<path d="M458.7 421.8v6.7"/>
<circle cx="475.7" cy="419.2" r="6.5"/>
</g>
<path d="M473.9 415.6h3.6v7.1h-3.6z" fill="#fff"/>
<g fill="none" stroke="#000" stroke-width=".38">
<path d="M475.7 49.1v9.3M475.7 61.4v3M475.7 67.4v12M475.7 82.4v3M475.7 88.4v12M475.7 103.4v3M475.7 109.4v12M475.7 124.4v3M475.7 130.4v12M475.7 145.4v3M475.7 151.4v12M475.7 166.4v3"/>
<path d="M475.7 172.4v12M475.7 187.4v3M475.7 193.4v12M475.7 208.4v3M475.7 214.4v12M475.7 229.4v3M475.7 235.4v12M475.7 250.4v3M475.7 256.4v12M475.7 271.4v3M475.7 277.4v12M475.7 292.4v3"/>
<path d="M475.7 298.4v12M475.7 313.4v3M475.7 319.4v12M475.7 334.4v3M475.7 340.4v12M475.7 355.4v3M475.7 361.4v12M475.7 376.4v3M475.7 382.4v12M475.7 397.4v3M475.7 403.4v9.3"/>
<circle cx="521.7" cy="435" r="6.5"/>
</g>
<path d="M520 431.4h3.5v7.1h-3.5z" fill="#fff"/>
<g fill="none" stroke="#000" stroke-width=".38">
<path d="M521.7 49.1v6.7M521.7 58.8v3M521.7 64.8v12M521.7 79.8v3M521.7 85.8v12M521.7 100.8v3M521.7 106.8v12M521.7 121.8v3M521.7 127.8v12M521.7 142.8v3M521.7 148.8v12M521.7 163.8v3"/>
<path d="M521.7 169.8v12M521.7 184.8v3M521.7 190.8v12M521.7 205.8v3M521.7 211.8v12M521.7 226.8v3M521.7 232.8v12M521.7 247.8v3M521.7 253.8v12M521.7 268.8v3M521.7 274.8v12M521.7 289.8v3"/>
<path d="M521.7 295.8v12M521.7 310.8v3M521.7 316.8v12M521.7 331.8v3M521.7 337.8v12M521.7 352.8v3M521.7 358.8v12M521.7 373.8v3M521.7 379.8v12M521.7 394.8v3M521.7 400.8v12M521.7 415.8v3"/>
<path d="M521.7 421.8v6.7"/>
<circle cx="538.7" cy="42.6" r="6.5"/>
</g>
<path d="M536.4 39.1h4.7v7.1h-4.7z" fill="#fff"/>
<g fill="none" stroke="#000" stroke-width=".38">
<path d="M538.7 49.1v6.7M538.7 58.8v3M538.7 64.8v12M538.7 79.8v3M538.7 85.8v12M538.7 100.8v3M538.7 106.8v12M538.7 121.8v3M538.7 127.8v12M538.7 142.8v3M538.7 148.8v12M538.7 163.8v3"/>
<path d="M538.7 169.8v12M538.7 184.8v3M538.7 190.8v12M538.7 205.8v3M538.7 211.8v12M538.7 226.8v3M538.7 232.8v12M538.7 247.8v3M538.7 253.8v12M538.7 268.8v3M538.7 274.8v12M538.7 289.8v3"/>
<path d="M538.7 295.8v12M538.7 310.8v3M538.7 316.8v12M538.7 331.8v3M538.7 337.8v12M538.7 352.8v3M538.7 358.8v12M538.7 373.8v3M538.7 379.8v12M538.7 394.8v3M538.7 400.8v12M538.7 415.8v3"/>
<path d="M538.7 421.8v6.7"/>
<circle cx="598.7" cy="435" r="6.5"/>
</g>
<path d="M597 431.4h3.5v7.1h-3.5z" fill="#fff"/>
<g fill="none" stroke="#000" stroke-width=".38">
<path d="M0 0h841v594.1h-841zM10 10h821v574.1h-821zM771 10v574.1M598.7 49.1v6.7M598.7 58.8v3M598.7 64.8v12M598.7 79.8v3M598.7 85.8v12M771 84h60M793 95l8 14M801 90.3v18.7M809.1 95l-8.1 14"/>
<path d="M598.7 100.8v3M598.7 106.8v12M771 114h60M598.7 121.8v3M598.7 127.8v12M598.7 142.8v3M598.7 148.8v12M598.7 163.8v3M598.7 169.8v12M771 164h60M518.4 194.8v4.7M598.7 184.8v3"/>
<path d="M598.7 190.8v12M771 194h60M526.9 200.2h3.2M598.7 205.8v3M598.7 211.8v12M598.7 226.8v3M598.7 232.8v12M598.7 247.8v3M598.7 253.8v12M598.7 268.8v3M598.7 274.8v12M482.2 292.1h4.5"/>
<path d="M519.8 284.8v3.3M526.9 288.8h3.6M598.7 289.8v3M598.7 295.8v12M771 285.3h60M477.7 308.9l2.9-.8-2.6 1.6zM480.6 308.1l-17.2 7.4h-6.9M598.7 310.8v3M598.7 316.8v12M598.7 331.8v3M598.7 337.8v12M598.7 352.8v3"/>
<path d="M598.7 358.8v12M598.7 373.8v3M598.7 379.8v12M771 374h60M598.7 394.8v3M598.7 400.8v12M598.7 415.8v3M771 414h60M783.5 405.7h45M598.7 421.8v6.7M771 494.1h60M771 509.1h60"/>
<path d="M771 524.1h60M771 539.1h60l-25 15v-15M771 554.1h60"/>
<circle cx="801" cy="99.6" r="9.3"/>
<circle cx="534.2" cy="200.2" r="4"/>
<circle cx="534.7" cy="288.8" r="4"/>
</g>
<path d="M477.7 308.9l2.9-.8-2.6 1.6z" fill="#000"/>
<text font-size="20.6" x="775.7" y="577.8">GN-006</text>
<text font-size="12.5" fill="#afa" x="796.6" y="7.3" transform="rotate(161 796.6 7.3)">N</text>
<g font-size="12" fill="#faa">
<text x="121.6" y="322.1">A</text>
<text x="97.3" y="475.8">D</text>
</g>
<g font-size="8.5" fill="#faf">
<text x="150.1" y="79.3">ANDEN 4 MT</text>
<text x="150.1" y="88.7">CALZADA 9 MT</text>
<text x="150.1" y="98.2">VIA 15.40 MT</text>
<text x="240.9" y="144.4">ANDÉN 4.00 MT</text>
<text x="711.4" y="156.5">EDIFICIO NATALIA 94</text>
<text x="711.4" y="165.9">CARRERA 3 # 2-20</text>
<text x="711.4" y="175.4">ALTURA 20 MT APROX.</text>
<text x="26.6" y="320.8">DIST. A-B: 32.24 MT</text>
<text x="714.9" y="447.6">ANTEJARDIN 3.50 MT</text>
<text x="181.8" y="463.6">LINDERO LOTE</text>
<text x="320.5" y="472.9">DIST. C-D: 28.75 MT</text>
<text x="2.7" y="474.7">IST. A-D: 9.96 MT</text>
<text x="705.8" y="514.1">ANDEN 3.50 MT</text>
<text x="184.4" y="586.4">VIA LOCAL</text>
</g>
<g font-size="8.3">
<text x="806.9" y="546.5">06</text>
<text x="819.5" y="552">07</text>
</g>
<g font-size="7.1" fill="#faa">
<text x="645" y="85">4.00</text>
<text x="230.9" y="182.9" transform="rotate(57 230.9 182.9)">4.00</text>
<text x="719.3" y="435.3" transform="rotate(-90 719.3 435.3)">3.50</text>
</g>
<g font-size="6.9" fill="#d4d4d4">
<text x="456.1" y="73.2" transform="rotate(-3 456.1 73.2)">3'</text>
<text x="216.5" y="435.5" transform="rotate(-3 216.5 435.5)">1</text>
<text x="336.6" y="435.5" transform="rotate(-3 336.6 435.5)">2</text>
<text x="473.6" y="435.5" transform="rotate(-3 473.6 435.5)">3</text>
<text x="519.6" y="435.5" transform="rotate(-3 519.6 435.5)">4</text>
<text x="596.6" y="435.5" transform="rotate(-3 596.6 435.5)">5</text>
</g>
<g font-size="6.4">
<text x="456.3" y="44.8">3'</text>
<text x="536.4" y="44.8">4'</text>
<text x="688.1" y="99.6">E</text>
<text x="688" y="199.6">D</text>
<text x="688" y="284">C</text>
<text x="688.1" y="299.7">B</text>
<text x="688.1" y="359.7">A</text>
<text x="216.9" y="421.3">1</text>
<text x="336.9" y="421.3">2</text>
<text x="473.9" y="421.3">3</text>
<text x="520" y="437.1">4</text>
<text x="597" y="437.1">5</text>
<text x="79.4" y="531.2">PLANTA DE CUBIERTA TECNICA</text>
</g>
<g font-size="5.6" fill="#faa">
<text x="339" y="86" transform="rotate(57 339 86)">N -0.53</text>
<text x="116.5" y="232.5" transform="rotate(57 116.5 232.5)">N -0.89</text>
</g>
<g font-size="5.5">
<text x="720.7" y="440.4">CONVENCIONES</text>
<text x="729.3" y="522.6">Tuberías</text>
</g>
<g font-size="4.2" fill="#faa">
<text x="402.3" y="252.9">LOSA TECNICA</text>
<text x="403.5" y="260">(NE+34.05)</text>
</g>
<g font-size="4.2" fill="#faf">
<text x=".7" y="411.8">OLADIZO 0.70 MT</text>
<text x=".5" y="416.5">20% del antejardín 3.50 mt)</text>
<text x=".8" y="429.6" transform="rotate(-48 .8 429.6)">VOLADIZO 0.80 MT</text>
<text x="4.4" y="432.8" transform="rotate(-48 4.4 432.8)">( 20% del andén 4 mt)</text>
</g>
<g font-size="4.1">
<text x="788.2" y="143.2">FLORENTINO</text>
<text x="785.9" y="181.7">El Peñón - Cali</text>
<text x="778.6" y="385.1">MAURICIO CASANOVA</text>
<text x="777.7" y="449.4">PLANTA DE</text>
<text x="803.5" y="449.4">CUBIERTA</text>
<text x="775.7" y="454.2">TÉCNICA REDES DE GAS</text>
<text x="776.4" y="459.1">NATURAL</text>
<text x="798.3" y="459.1">CUADROS DE</text>
<text x="787.4" y="463.9">CANTIDADES</text>
</g>
<g font-size="3.2">
<text x="729.6" y="449.7">Centro de Medición</text>
<text x="729.6" y="456.2">Curva 90° Pe al Pe</text>
<text x="729.6" y="462.7">Codo 90°</text>
<text x="729.6" y="470.5">Válvula de Paso Pe al Pe</text>
<text x="729.6" y="476.5">Reducción Pe al Pe</text>
<text x="729.6" y="482.5">Te Pe al Pe</text>
<text x="729.6" y="488.5">Punto salida de gas</text>
<text x="729.6" y="494.5">Sube / baja</text>
<text x="729.6" y="501">RSE - Regulador de</text>
<text x="729.6" y="504.9">segunda etapa</text>
<text x="729.6" y="511.6">Pase en muro</text>
<text x="729.6" y="528.7">Red Locales</text>
<text x="729.6" y="532.6">comerciales por cielo</text>
<text x="80.1" y="535.5">1 : 50</text>
<text x="729.6" y="537.7">Red Zonas comunes</text>
<text x="729.6" y="541.7">por cielo</text>
<text x="729.6" y="547.7">Red Oficinas por piso</text>
<text x="729.6" y="555.7">Red Zonas comunes</text>
<text x="729.6" y="559.7">terraza por cielo</text>
<text x="729.6" y="563.8">Red Zonas comunes</text>
<text x="729.6" y="567.7">sobre cubierta técnica</text>
<text x="729.6" y="576.3">Conexión a Red</text>
<text x="729.6" y="580.2">principal</text>
</g>
<g font-size="2.8">
<text x="530.1" y="201">PG-12</text>
<text x="530.5" y="289.6">PG-11</text>
<text x="784.4" y="503.8">Arq. Germán Ramírez</text>
<text x="784.9" y="517.7">Como se</text>
<text x="784.9" y="521.1">indica</text>
<text x="784.3" y="533.5">02/05/2026</text>
</g>
<g font-size="2.5">
<text x="774.4" y="87.3">Norte:</text>
<text x="774.4" y="117.3">Proyecto:</text>
<text x="774.4" y="167.3">Dirección:</text>
<text x="509.7" y="194.3">Válvula Paso 3/4&quot;</text>
<text x="774.4" y="198">Notas Generales:</text>
<text x="494" y="203.5">Pe Al Pe ø1&quot; 1,72 m</text>
<text x="775.6" y="202.2">1. Todas las medidas son indicativas y</text>
<text x="529" y="207.8">SAUNA</text>
<text x="776.6" y="205.2">deben ser verificadas en sitio.</text>
<text x="775.6" y="211.2">2. Los buitrones por donde subirá la</text>
<text x="775.6" y="214.1">tubería de gas deberán llevar un tabique</text>
<text x="775.6" y="217.1">de separación en caso de que se</text>
<text x="775.6" y="220.1">encuentren compartido con otro servicio.</text>
<text x="775.6" y="226">3. Se deberán instalar</text>
<text x="805.8" y="226">rejillas para</text>
<text x="775.6" y="229">garantizar la ventilación en buitrones</text>
<text x="775.6" y="232">cerrados.</text>
<text x="775.6" y="238">4. Se deben considerar registros de</text>
<text x="775.6" y="240.9">inspección en cada piso del buitrón.</text>
<text x="775.6" y="246.9">5. La modificación de las redes internas</text>
<text x="775.6" y="249.9">solo podrán hacerse por personal</text>
<text x="483.4" y="256.8" transform="rotate(-90 483.4 256.8)">Pe Al Pe ø1&quot; 4,30 m</text>
<text x="775.6" y="252.8">calificado.</text>
<text x="490.6" y="287.1">Pe Al Pe ø1&quot; 1,87 m</text>
<text x="511.2" y="284.3">Válvula Paso 3/4&quot;</text>
<text x="486.7" y="293.2">RSE</text>
<text x="774.4" y="288.9">Observaciones:</text>
<text x="530.5" y="295.9">TURCO</text>
<text x="483.7" y="309.8" transform="rotate(-90 483.7 309.8)">Pe Al Pe ø1&quot; 0,59 m</text>
<text x="438.1" y="316.4">Baja a Terraza</text>
<text x="774.4" y="377.5">Diseño:</text>
<text x="786.5" y="390.9">INGENIERO INDUSTRIAL</text>
<text x="791.7" y="394.6">M.P.</text>
<text x="798.8" y="394.6">76045616</text>
<text x="774.4" y="405">Firma:</text>
<text x="774.4" y="418.6">Contenido:</text>
<text x="774.4" y="497.5">Dibujó:</text>
<text x="774.4" y="512.5">Escala:</text>
<text x="774.4" y="527.5">Fecha:</text>
<text x="774.4" y="542.5">Revisión:</text>
</g>
<g font-size="2.1">
<text x="775.6" y="295.1">REV.</text>
<text x="789.3" y="295.1">DESCRIPCIÓN.</text>
<text x="816.3" y="295.1">FECHA.</text>
</g>
</svg>
